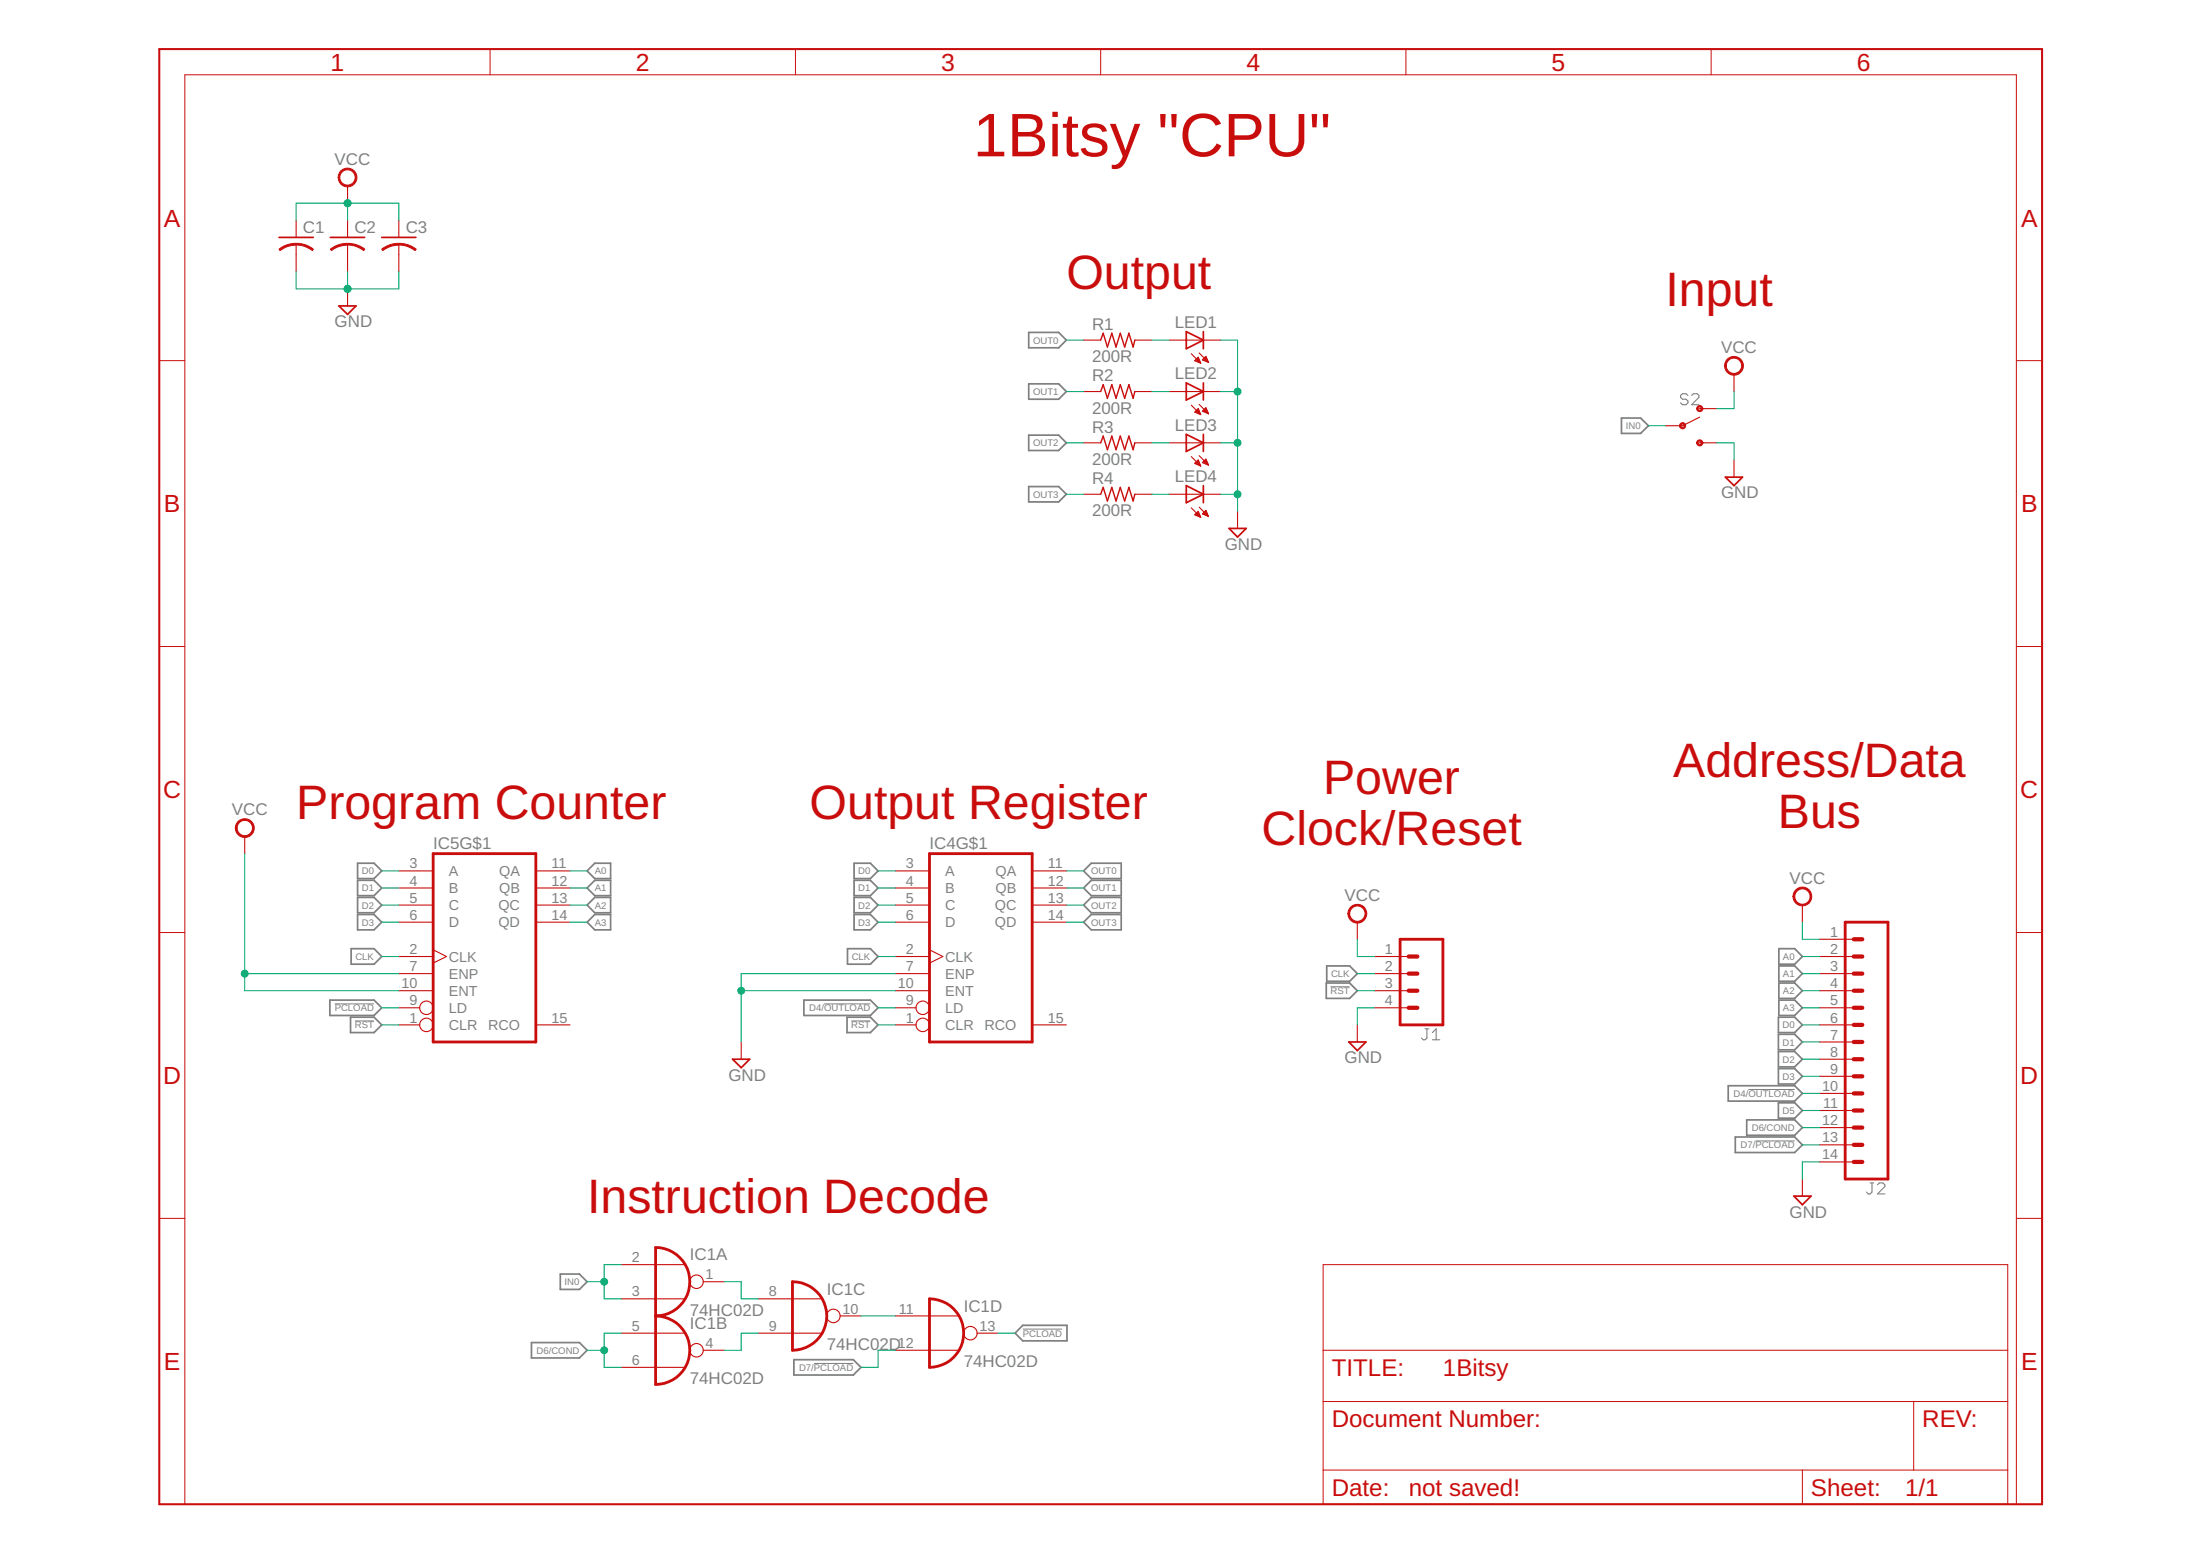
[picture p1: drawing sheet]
<svg xmlns="http://www.w3.org/2000/svg" width="297mm" height="210mm" viewBox="0 0 297 210" stroke-linecap="round" stroke-linejoin="round" font-family="sans-serif">
<path d="M227.9 53.4l-.3-.3h-.4l-.3 .3v.2l.3 .3h.4l.3 .2v.3l-.3 .2h-.4l-.3-.2M228.4 53.4l.2-.3h.6l.2 .3v.2l-1 1h1M192.4 138.9h.5M192.7 138.9v1.2l-.3 .3h-.2l-.3-.3M193.4 139.4l.5-.5v1.5M193.4 140.4h1M252.5 159.7h.5M252.8 159.7v1.2l-.3 .3h-.3l-.2-.3M253.5 159.9l.2-.2h.5l.3 .2v.3l-1 1h1" fill="none" stroke="#808080" stroke-width=".15"/>
<g fill="none" stroke="#808080" stroke-width=".23">
<path d="M138.9 44.9h4l1.1 1-1.1 1h-4zM138.9 51.8h4l1.1 1.1-1.1 1h-4zM138.9 58.7h4l1.1 1.1-1.1 1h-4zM218.9 56.4h2.6l1.1 1.1-1.1 1h-2.6zM138.9 65.7h4l1.1 1-1.1 1.1h-4zM48.3 116.5h2.2l1 1.1-1 1h-2.2zM48.3 118.8h2.2l1 1.1-1 1h-2.2zM80.3 116.5h2.1v2.1h-2.1l-1-1zM80.3 118.8h2.1v2.1h-2.1l-1-1zM115.3 116.5h2.2l1.1 1.1-1.1 1h-2.2zM115.3 118.8h2.2l1.1 1.1-1.1 1h-2.2zM146.3 117.6l1-1.1h4.1v2.1h-4.1z"/>
<path d="M146.3 119.9l1-1.1h4.1v2.1h-4.1zM44.5 135h6l1 1-1 1.1h-6zM47.3 137.3h3.2l1 1-1 1.1h-3.2zM47.4 128.1h3.1l1 1-1 1.1h-3.1zM48.3 121.1h2.2l1 1.1-1 1h-2.2zM48.3 123.4h2.2l1 1.1-1 1h-2.2zM80.3 121.1h2.1v2.1h-2.1l-1-1zM80.3 123.4h2.1v2.1h-2.1l-1-1zM108.5 135h9l1.1 1-1.1 1.1h-9zM114.4 137.3h3.1l1.1 1-1.1 1.1h-3.1zM114.4 128.1h3.1l1.1 1-1.1 1.1h-3.1zM115.3 121.1h2.2l1.1 1.1-1.1 1h-2.2z"/>
<path d="M115.3 123.4h2.2l1.1 1.1-1.1 1h-2.2zM146.3 122.2l1-1.1h4.1v2.1h-4.1zM146.3 124.5l1-1.1h4.1v2.1h-4.1zM179.1 132.7h3.1l1.1 1-1.1 1.1h-3.1zM179.1 130.4h3.1l1.1 1-1.1 1.1h-3.1zM240.1 137.3h2.2l1.1 1-1.1 1.1h-2.2zM240.1 139.6h2.2l1.1 1.1-1.1 1h-2.2zM240.2 128.1h2.1l1.1 1-1.1 1.1h-2.1zM240.2 130.4h2.1l1.1 1-1.1 1.1h-2.1zM240.2 132.7h2.1l1.1 1-1.1 1.1h-2.1zM240.2 135h2.1l1.1 1-1.1 1.1h-2.1zM233.3 146.6h9l1.1 1-1.1 1h-9z"/>
<path d="M234.3 153.5h8l1.1 1-1.1 1.1h-8zM235.8 151.2h6.5l1.1 1-1.1 1h-6.5zM240.1 141.9h2.2l1.1 1.1-1.1 1h-2.2zM240.1 144.3h2.2l1.1 1-1.1 1h-2.2zM240.1 148.9h2.2l1.1 1-1.1 1h-2.2zM75.6 172h2.6l1.1 1-1.1 1.1h-2.6zM138.1 178.9h6v2.1h-6l-1-1zM71.8 181.2h6.4l1.1 1.1-1.1 1h-6.4zM107.2 183.5h8l1 1.1-1 1h-8z"/>
</g>
<path d="M45.2 135.5h5.3M47.9 137.8h2.6M111.3 135.5h6.2M114.9 137.8h2.6M179.6 133.2h2.6M236.1 147.1h6.2M237 154h5.3M138.1 179.4h5.3M109.9 184h5.3" fill="none" stroke="#808080" stroke-width=".14"/>
<path d="M58.5 115.2h13.8v25.5h-13.8zM125.5 115.2h13.9v25.5h-13.9zM189 126.8h5.8v11.5h-5.8zM249.1 124.5h5.8v34.7h-5.8zM88.5 168.4a4.6 4.6 0 0 1 4.6 4.6 4.6 4.6 0 0 1-4.6 4.6 4.6 4.6 0 0 1 4.6 4.7 4.6 4.6 0 0 1-4.6 4.6zM107 173a4.6 4.6 0 0 1 4.6 4.6 4.6 4.6 0 0 1-4.6 4.7zM125.5 175.3a4.6 4.6 0 0 1 4.6 4.6 4.6 4.6 0 0 1-4.6 4.7z" fill="none" stroke="#c90d0c" stroke-width=".38"/>
<g fill="none" stroke="#c90d0c" stroke-width=".15">
<path d="M40 29.7v2.3M40 33v3.7M46.9 25.1v2.3M46.9 29.7v2.3M46.9 33v3.7M46.9 39v2.3M53.8 29.7v2.3M53.8 33v3.7M146.3 45.9h2.3M146.3 52.9h2.3M146.3 59.8h2.3M153.2 45.9h2.3"/>
<path d="M153.2 52.9h2.3M153.2 59.8h2.3M157.8 45.9h7M157.8 52.9h7M157.8 59.8h7M160.8 47.8l1.3 1.2M160.8 54.7l1.3 1.3M161.3 48.7l.5-.5 .3 .8zM161.3 55.6l.5-.4 .3 .8zM161.4 48.7h.6M161.4 48.6h.5M161.4 55.6h.6"/>
<path d="M161.4 55.5h.5M161.5 55.4h.4M161.5 48.5h.4M161.6 48.8h.4M161.6 55.3h.3M161.6 48.4h.2M161.6 55.8h.4M161.7 55.2h.1M161.7 48.3h.1M161.9 48.9h.2M161.9 55.9h.2M161.9 47.6l1.3 1.3"/>
<path d="M161.9 54.6l1.3 1.3M162.1 49h.1M162.3 55.5l.5-.5 .4 .9zM162.4 48.6h.6M162.4 55.4h.6M162.4 48.5h.6M162.5 55.5h.5M162.5 55.3h.4M162.5 48.4h.4M162.6 48.3h.3M162.6 55.2h.3M162.7 48.7h.4"/>
<path d="M162.7 55.6h.4M162.8 48.2h.1M162.8 55.1h.1M162.8 48.1l.4 .8-.9-.3zM162.9 48.8h.2M163 55.8h.1M229.5 59.8h2.3M229.5 56.3l-2.3 1.2h-2.3M229.5 55.2h2.3M234.1 50.5v2.4M146.3 66.7h2.3M153.2 66.7h2.3"/>
<path d="M157.8 66.7h7M160.8 61.6l1.3 1.3M160.8 68.6l1.3 1.2M161.3 62.5l.5-.4 .3 .8zM161.3 69.5l.5-.5 .3 .8zM161.4 69.4h.6M161.4 62.5h.5M161.4 62.6h.6M161.5 69.6h.5M161.5 69.3h.4M161.5 62.4h.4M161.6 69.2h.3"/>
<path d="M161.6 62.3h.3M161.7 62.7h.4M161.7 69.1h.1M161.7 62.2h.1M161.7 69.7h.4M161.9 61.5l1.3 1.3M161.9 68.5l1.3 1.2M161.9 62.8h.2M162 69.8h.1M162.3 62.4l.5-.4 .4 .8zM162.3 69.4l.5-.5 .4 .8zM162.4 69.3h.6"/>
<path d="M162.4 62.4h.6M162.5 62.5h.5M162.5 69.2h.5M162.5 62.3h.4M162.5 69.4h.5M162.6 69.1h.3M162.6 62.2h.3M162.7 69h.2M162.7 62.1h.2M162.8 62.6h.3M162.8 69.6h.3M162.8 68.9h.1"/>
<path d="M163 62.7h.1M163 69.7h.1M167.1 69v2.3M234.1 62.1v2.3M33 112.9v2.3M53.8 117.6h4.7M53.8 119.9h4.7M72.3 117.6h4.7M72.3 119.9h4.7M120.9 117.6h4.6M120.9 119.9h4.6M139.4 117.6h4.6"/>
<path d="M139.4 119.9h4.6M53.8 138.3h2.9M53.8 129.1h4.7M53.8 122.2h4.7M53.8 124.5h4.7M53.8 131.4h4.7M53.8 136h2.9M53.8 133.7h4.7M58.5 128.2l1.8 .9-1.8 .9M72.3 138.3h4.7M72.3 122.2h4.7M72.3 124.5h4.7"/>
<path d="M120.9 138.3h2.8M120.9 129.1h4.6M120.9 122.2h4.6M120.9 124.5h4.6M120.9 131.4h4.6M120.9 136h2.8M120.9 133.7h4.6M125.5 128.2l1.8 .9-1.8 .9M139.4 138.3h4.6M139.4 122.2h4.6M139.4 124.5h4.6M183.3 124.5v2.3"/>
<path d="M183.3 138.3v2.4M185.6 129.1h4.6M185.6 131.4h4.6M185.6 136h4.6M185.6 133.7h4.6M243.4 122.2v2.3M245.7 138.3h4.6M245.7 129.1h4.6M245.7 131.4h4.6M245.7 136h4.6M245.7 133.7h4.6M245.7 126.8h4.6"/>
<path d="M100.1 140.7v2.3M243.4 159.2v2.3M245.7 140.7h4.6M245.7 143h4.6M245.7 145.3h4.6M245.7 147.6h4.6M245.7 149.9h4.6M245.7 152.2h4.6M245.7 154.5h4.6M245.7 156.8h4.6M83.9 170.7h8.6M83.9 175.3h8.6"/>
<path d="M83.9 180h8.6M94.9 173h2.9M102.4 175.3h8.5M102.4 180h8.5M113.4 177.6h2.8M120.9 177.6h8.5M131.9 180h2.8M83.9 184.6h8.6M94.9 182.3h2.9M120.9 182.3h8.5"/>
<circle cx="57.6" cy="138.3" r=".91"/>
<circle cx="57.6" cy="136" r=".91"/>
<circle cx="124.6" cy="138.3" r=".91"/>
<circle cx="124.6" cy="136" r=".91"/>
<circle cx="94" cy="173" r=".91"/>
<circle cx="112.5" cy="177.6" r=".91"/>
<circle cx="131" cy="180" r=".91"/>
<circle cx="94" cy="182.3" r=".91"/>
</g>
<g fill="none" stroke="#c90d0c" stroke-width=".23">
<path d="M37.7 32h4.6M44.6 32h4.6M51.5 32h4.7M45.8 41.3h2.3l-1.2 1.1zM160.2 44.8l2.3 1.1-2.3 1.2zM160.2 51.7l2.3 1.2-2.3 1.1zM160.2 58.6l2.3 1.2-2.3 1.1zM162.5 44.8v2.3M162.5 51.7v2.3M162.5 58.6v2.3M160.2 65.6l2.3 1.1-2.3 1.2zM162.5 65.6v2.3"/>
<path d="M165.9 71.3h2.4l-1.2 1.2zM233 64.4h2.3l-1.2 1.2zM98.9 143h2.3l-1.1 1.1zM182.1 140.7h2.3l-1.1 1.1zM242.2 161.5h2.3l-1.1 1.1z"/>
</g>
<g fill="#c90d0c" stroke="#c90d0c" stroke-width=".14">
<path d="M32.2 110.9a1.28 1.28 0 0 1 2 .2 1.28 1.28 0 0 1-.8 1.9 1.28 1.28 0 0 1-1.6-1.2h.2a1.04 1.04 0 0 1 1.4-1 1.04 1.04 0 0 1 .3 1.7 1.04 1.04 0 0 1-1.7-.5v-.2h-.2v-.4z" fill-rule="evenodd"/>
<path d="M182.4 122.4a1.27 1.27 0 0 1 2 .3 1.27 1.27 0 0 1-.8 1.9 1.27 1.27 0 0 1-1.6-1.3h.2a1.04 1.04 0 0 1 1.5-1 1.04 1.04 0 0 1 .3 1.8 1.04 1.04 0 0 1-1.7-.5l-.1-.3h-.2v-.3z" fill-rule="evenodd"/>
<path d="M242.5 120.1a1.27 1.27 0 0 1 2 .3 1.27 1.27 0 0 1-.8 1.9 1.27 1.27 0 0 1-1.6-1.3h.2a1.04 1.04 0 0 1 1.5-1 1.04 1.04 0 0 1 .2 1.8 1.04 1.04 0 0 1-1.6-.5l-.1-.3h-.2l.2-.6z" fill-rule="evenodd"/>
<path d="M229.3 54.8a.42 .42 0 0 1 .6 .2 .42 .42 0 0 1-.3 .6 .42 .42 0 0 1-.5-.4h.2a.24 .24 0 0 1 .3-.3 .24 .24 0 0 1 .1 .4 .24 .24 0 0 1-.4 0v-.1h-.2z" fill-rule="evenodd"/>
<path d="M229.3 59.4a.42 .42 0 0 1 .6 .2 .42 .42 0 0 1-.3 .6 .42 .42 0 0 1-.5-.4h.2a.24 .24 0 0 1 .3-.2 .24 .24 0 0 1 .1 .3 .24 .24 0 0 1-.4 0v-.1h-.2z" fill-rule="evenodd"/>
<path d="M226.8 57.3a.42 .42 0 0 1 .7-.1 .42 .42 0 0 1-.2 .7 .42 .42 0 0 1-.5-.4h.1a.24 .24 0 0 1 .4-.2 .24 .24 0 0 1 .1 .3 .24 .24 0 0 1-.4 0l-.1-.1h-.1z" fill-rule="evenodd"/>
<path d="M233.2 48.5a1.28 1.28 0 0 1 2 .2 1.28 1.28 0 0 1-.8 1.9 1.28 1.28 0 0 1-1.6-1.2h.3a1.04 1.04 0 0 1 1.4-1 1.04 1.04 0 0 1 .3 1.7 1.04 1.04 0 0 1-1.7-.4v-.3h-.3l.1-.4z" fill-rule="evenodd"/>
<path d="M40 32.9a3.6 3.6 0 0 1 2.3 .7l-.1 .2a3.9 3.9 0 0 0-2.2-.7z" fill-rule="evenodd"/>
<path d="M37.7 33.6a3.6 3.6 0 0 1 2.3-.7v.2a3.6 3.6 0 0 0-2.2 .7z" fill-rule="evenodd"/>
<path d="M46.9 32.9a3.7 3.7 0 0 1 2.4 .7l-.2 .2a3.8 3.8 0 0 0-2.2-.7z" fill-rule="evenodd"/>
<path d="M44.6 33.6a3.7 3.7 0 0 1 2.3-.7v.2a3.6 3.6 0 0 0-2.2 .7z" fill-rule="evenodd"/>
<path d="M53.8 32.9a3.7 3.7 0 0 1 2.4 .7l-.2 .2a3.9 3.9 0 0 0-2.2-.7z" fill-rule="evenodd"/>
<path d="M51.5 33.6a3.6 3.6 0 0 1 2.3-.7v.2a3.8 3.8 0 0 0-2.1 .7z" fill-rule="evenodd"/>
<path d="M46 23.1a1.27 1.27 0 0 1 2 .2 1.27 1.27 0 0 1-.7 1.9 1.27 1.27 0 0 1-1.6-1.2h.2a1.04 1.04 0 0 1 1.4-1 1.04 1.04 0 0 1 .3 1.7 1.04 1.04 0 0 1-1.7-.5v-.2h-.2v-.4z" fill-rule="evenodd"/>
</g>
<g fill="none" stroke="#c90d0c" stroke-width=".57">
<path d="M190.2 133.7h1.2M190.2 131.4h1.2M190.2 129.1h1.2M190.2 136h1.2M250.3 133.7h1.1M250.3 131.4h1.1M250.3 129.1h1.1M250.3 136h1.1M250.3 126.8h1.1M250.3 138.3h1.1M250.3 140.7h1.1M250.3 143h1.1"/>
<path d="M250.3 145.3h1.1M250.3 147.6h1.1M250.3 149.9h1.1M250.3 152.2h1.1M250.3 154.5h1.1M250.3 156.8h1.1"/>
</g>
<path d="M148.6 45.9l.3-.9 .6 1.8 .6-1.8 .6 1.8 .6-1.8 .5 1.8 .6-1.8 .6 1.8 .2-.9M148.6 52.9l.3-1 .6 1.9 .6-1.9 .6 1.9 .6-1.9 .5 1.9 .6-1.9 .6 1.9 .2-.9M148.6 59.8l.3-.9 .6 1.8 .6-1.8 .6 1.8 .6-1.8 .5 1.8 .6-1.8 .6 1.8 .2-.9M148.6 66.7l.3-.9 .6 1.8 .6-1.8 .6 1.8 .6-1.8 .5 1.8 .6-1.8 .6 1.8 .2-.9" fill="none" stroke="#c90d0c" stroke-width=".19"/>
<g fill="none" stroke="#c90d0c" stroke-width=".14">
<path d="M66.2 6.6v3.5M107.4 6.6v3.5M148.6 6.6v3.5M189.8 6.6v3.5M231 6.6v3.5M21.5 48.7h3.5M229.5 59.8h.6M272.2 48.7h3.5M21.5 87.3h3.5M272.2 87.3h3.5M21.5 125.9h3.5M272.2 125.9h3.5"/>
<path d="M21.5 164.5h3.5M178.6 170.7h92.5v32.4h-92.5zM272.2 164.5h3.5M178.6 189.2h92.5M178.6 198.4h92.5M178.6 182.3h92.5M243.4 198.4v4.7M258.4 189.2v9.2M25 203.1v-193h247.2v193"/>
</g>
<path d="M21.5 6.6h254.2v196.5h-254.2z" fill="none" stroke="#c90d0c" stroke-width=".28"/>
<g fill="none" stroke="#0dab76" stroke-width=".15">
<path d="M40 29.7v-2.3h13.8v2.3M40 36.7v2.3h13.8v-2.3M46.9 27.4v2.3M46.9 36.7v2.3M144 45.9h2.3M144 52.9h2.3M144 59.8h2.3M155.5 45.9h2.3M155.5 52.9h2.3M155.5 59.8h2.3M164.8 45.9h2.3v23.1M164.8 52.9h2.3"/>
<path d="M164.8 59.8h2.3M222.6 57.5h2.3M231.8 59.8h2.3v2.3M234.1 52.9v2.3h-2.3M144 66.7h2.3M155.5 66.7h2.3M164.8 66.7h2.3M33 115.2v18.5h20.8M51.5 117.6h2.3M51.5 119.9h2.3M77 117.6h2.3M77 119.9h2.3"/>
<path d="M118.6 117.6h2.3M118.6 119.9h2.3M144 117.6h2.3M144 119.9h2.3M33 131.4h20.8M51.5 122.2h2.3M51.5 124.5h2.3M51.5 129.1h2.3M51.5 136h2.3M51.5 138.3h2.3M77 122.2h2.3M77 124.5h2.3"/>
<path d="M100.1 133.7h20.8M118.6 122.2h2.3M118.6 124.5h2.3M118.6 129.1h2.3M118.6 136h2.3M118.6 138.3h2.3M120.9 131.4h-20.8v9.3M144 122.2h2.3M144 124.5h2.3M183.3 133.7h2.3M183.3 131.4h2.3M183.3 126.8v2.3h2.3"/>
<path d="M185.6 136h-2.3v2.3M243.4 133.7h2.3M243.4 131.4h2.3M243.4 129.1h2.3M243.4 124.5v2.3h2.3M243.4 136h2.3M243.4 138.3h2.3M243.4 140.7h2.3M243.4 143h2.3M243.4 145.3h2.3M243.4 149.9h2.3M243.4 152.2h2.3"/>
<path d="M243.4 147.6h2.3M243.4 154.5h2.3M245.7 156.8h-2.3v2.4M79.3 173h2.3M83.9 180h-2.3v4.6h2.3M83.9 170.7h-2.3v4.6h2.3M97.8 173h2.3v2.3h2.3M102.4 180h-2.3v2.3h-2.3M116.2 177.6h4.7M134.7 180h2.4M79.3 182.3h2.3M120.9 182.3h-2.3v2.3h-2.4"/>
</g>
<g fill="#0dab76" stroke="#0dab76" stroke-width=".14">
<circle cx="33" cy="131.4" r=".47"/>
<circle cx="46.9" cy="27.4" r=".47"/>
<circle cx="100.1" cy="133.7" r=".47"/>
<circle cx="167.1" cy="52.9" r=".47"/>
<circle cx="167.1" cy="59.8" r=".47"/>
<circle cx="167.1" cy="66.7" r=".47"/>
<circle cx="46.9" cy="39" r=".47"/>
<circle cx="81.6" cy="182.3" r=".47"/>
<circle cx="81.6" cy="173" r=".47"/>
</g>
<text font-size="8.3" fill="#c90d0c" x="131.4" y="21.1">1Bitsy &quot;CPU&quot;</text>
<g font-size="6.5" fill="#c90d0c">
<text x="144" y="39">Output</text>
<text x="224.9" y="41.3">Input</text>
<text x="178.6" y="107.1">Power</text>
<text x="225.9" y="104.8">Address/Data</text>
<text x="40" y="110.6">Program Counter</text>
<text x="109.3" y="110.6">Output Register</text>
<text x="240" y="111.8">Bus</text>
<text x="170.3" y="114.1">Clock/Reset</text>
<text x="79.3" y="163.8">Instruction Decode</text>
</g>
<g font-size="3.3" fill="#c90d0c">
<text x="44.6" y="9.5">1</text>
<text x="85.9" y="9.5">2</text>
<text x="127.1" y="9.5">3</text>
<text x="168.3" y="9.5">4</text>
<text x="209.5" y="9.5">5</text>
<text x="250.7" y="9.5">6</text>
<text x="22.1" y="30.6">A</text>
<text x="272.9" y="30.6">A</text>
<text x="22.1" y="69.2">B</text>
<text x="272.9" y="69.2">B</text>
<text x="22" y="107.8">C</text>
<text x="272.8" y="107.8">C</text>
<text x="22" y="146.4">D</text>
<text x="272.8" y="146.4">D</text>
<text x="22.1" y="184.9">E</text>
<text x="179.8" y="185.7">TITLE:</text>
<text x="194.8" y="185.7">1Bitsy</text>
<text x="272.9" y="184.9">E</text>
<text x="179.8" y="192.7">Document Number:</text>
<text x="259.5" y="192.7">REV:</text>
<text x="179.8" y="201.9">Date:</text>
<text x="190.2" y="201.9">not saved!</text>
<text x="244.5" y="201.9">Sheet:</text>
<text x="257.2" y="201.9">1/1</text>
</g>
<g font-size="2.3" fill="#808080">
<text x="45.2" y="22.2">VCC</text>
<text x="40.9" y="31.5">C1</text>
<text x="47.8" y="31.5">C2</text>
<text x="54.8" y="31.5">C3</text>
<text x="45.2" y="44.2">GND</text>
<text x="147.4" y="44.5">R1</text>
<text x="158.6" y="44.3">LED1</text>
<text x="232.4" y="47.6">VCC</text>
<text x="147.4" y="48.9">200R</text>
<text x="147.4" y="51.5">R2</text>
<text x="158.6" y="51.2">LED2</text>
<text x="147.4" y="55.8">200R</text>
<text x="147.4" y="58.4">R3</text>
<text x="158.6" y="58.2">LED3</text>
<text x="147.4" y="62.8">200R</text>
<text x="147.4" y="65.3">R4</text>
<text x="158.6" y="65.1">LED4</text>
<text x="147.4" y="69.7">200R</text>
<text x="232.4" y="67.3">GND</text>
<text x="165.4" y="74.2">GND</text>
<text x="31.3" y="110">VCC</text>
<text x="58.5" y="114.7">IC5G$1</text>
<text x="125.5" y="114.7">IC4G$1</text>
<text x="241.6" y="119.3">VCC</text>
<text x="181.5" y="121.6">VCC</text>
<text x="181.5" y="143.6">GND</text>
<text x="98.3" y="145.9">GND</text>
<text x="241.6" y="164.3">GND</text>
<text x="93.1" y="170.1">IC1A</text>
<text x="93.1" y="177.6">74HC02D</text>
<text x="93.1" y="179.4">IC1B</text>
<text x="111.6" y="174.7">IC1C</text>
<text x="130.1" y="177.1">IC1D</text>
<text x="111.6" y="182.3">74HC02D</text>
<text x="130.1" y="184.6">74HC02D</text>
<text x="93.1" y="186.9">74HC02D</text>
</g>
<g font-size="1.9" fill="#808080">
<text x="55.3" y="117.2">3</text>
<text x="55.3" y="119.5">4</text>
<text x="60.6" y="118.2">A</text>
<text x="67.4" y="118.3">QA</text>
<text x="74.5" y="119.5">12</text>
<text x="74.5" y="117.2">11</text>
<text x="122.3" y="117.2">3</text>
<text x="122.3" y="119.5">4</text>
<text x="127.6" y="118.2">A</text>
<text x="134.4" y="118.3">QA</text>
<text x="141.5" y="119.5">12</text>
<text x="141.5" y="117.2">11</text>
<text x="55.3" y="121.9">5</text>
<text x="55.3" y="124.2">6</text>
<text x="60.6" y="120.6">B</text>
<text x="60.6" y="122.9">C</text>
<text x="60.6" y="125.2">D</text>
<text x="67.3" y="125.2">QD</text>
<text x="67.3" y="122.9">QC</text>
<text x="67.4" y="120.6">QB</text>
<text x="74.5" y="124.2">14</text>
<text x="74.5" y="121.9">13</text>
<text x="122.3" y="121.9">5</text>
<text x="122.3" y="124.2">6</text>
<text x="127.6" y="120.6">B</text>
<text x="127.6" y="122.9">C</text>
<text x="127.6" y="125.2">D</text>
<text x="134.3" y="125.2">QD</text>
<text x="134.3" y="122.9">QC</text>
<text x="134.4" y="120.6">QB</text>
<text x="141.5" y="124.2">14</text>
<text x="141.5" y="121.9">13</text>
<text x="55.3" y="128.8">2</text>
<text x="55.3" y="131.1">7</text>
<text x="60.6" y="129.8">CLK</text>
<text x="122.3" y="128.8">2</text>
<text x="122.3" y="131.1">7</text>
<text x="127.6" y="129.8">CLK</text>
<text x="187" y="128.8">1</text>
<text x="187" y="131.1">2</text>
<text x="247.1" y="126.5">1</text>
<text x="247.1" y="128.8">2</text>
<text x="247.1" y="131.1">3</text>
<text x="54.2" y="133.4">10</text>
<text x="55.3" y="135.7">9</text>
<text x="60.6" y="132.1">ENP</text>
<text x="60.6" y="136.7">LD</text>
<text x="60.6" y="134.4">ENT</text>
<text x="121.2" y="133.4">10</text>
<text x="122.3" y="135.7">9</text>
<text x="127.6" y="132.1">ENP</text>
<text x="127.6" y="136.7">LD</text>
<text x="127.6" y="134.4">ENT</text>
<text x="187" y="133.4">3</text>
<text x="187" y="135.7">4</text>
<text x="247.1" y="133.4">4</text>
<text x="247.1" y="135.7">5</text>
<text x="55.3" y="138">1</text>
<text x="60.6" y="139">CLR</text>
<text x="65.9" y="139.1">RCO</text>
<text x="74.5" y="138">15</text>
<text x="122.3" y="138">1</text>
<text x="127.6" y="139">CLR</text>
<text x="132.9" y="139.1">RCO</text>
<text x="141.5" y="138">15</text>
<text x="247.1" y="138">6</text>
<text x="247.1" y="140.3">7</text>
<text x="247.1" y="142.6">8</text>
<text x="246" y="147.3">10</text>
<text x="246.2" y="149.6">11</text>
<text x="247.1" y="145">9</text>
<text x="246" y="151.9">12</text>
<text x="246" y="154.2">13</text>
<text x="246" y="156.5">14</text>
<text x="85.3" y="170.4">2</text>
<text x="95.3" y="172.7">1</text>
<text x="85.3" y="175">3</text>
<text x="85.3" y="179.6">5</text>
<text x="103.8" y="175">8</text>
<text x="103.8" y="179.6">9</text>
<text x="113.8" y="177.3">10</text>
<text x="121.4" y="177.3">11</text>
<text x="132.2" y="179.6">13</text>
<text x="85.3" y="184.2">6</text>
<text x="95.3" y="181.9">4</text>
<text x="121.2" y="181.9">12</text>
</g>
<g font-size="1.3" fill="#808080">
<text x="139.5" y="46.4">OUT0</text>
<text x="139.5" y="53.3">OUT1</text>
<text x="219.5" y="57.9">IN0</text>
<text x="139.5" y="60.2">OUT2</text>
<text x="139.5" y="67.2">OUT3</text>
<text x="48.8" y="118">D0</text>
<text x="80.3" y="118">A0</text>
<text x="115.9" y="118">D0</text>
<text x="147.3" y="118">OUT0</text>
<text x="48.8" y="120.3">D1</text>
<text x="48.8" y="122.6">D2</text>
<text x="48.8" y="125">D3</text>
<text x="80.3" y="120.3">A1</text>
<text x="80.3" y="122.6">A2</text>
<text x="80.3" y="124.9">A3</text>
<text x="115.9" y="120.3">D1</text>
<text x="115.9" y="122.6">D2</text>
<text x="115.9" y="125">D3</text>
<text x="147.3" y="120.3">OUT1</text>
<text x="147.3" y="122.6">OUT2</text>
<text x="147.3" y="124.9">OUT3</text>
<text x="48" y="129.6">CLK</text>
<text x="115" y="129.6">CLK</text>
<text x="179.7" y="131.9">CLK</text>
<text x="240.7" y="129.6">A0</text>
<text x="240.7" y="131.9">A1</text>
<text x="45.2" y="136.5">PCLOAD</text>
<text x="109.3" y="136.5">D4/OUTLOAD</text>
<text x="179.6" y="134.2">RST</text>
<text x="240.7" y="134.2">A2</text>
<text x="240.7" y="136.5">A3</text>
<text x="47.9" y="138.8">RST</text>
<text x="114.9" y="138.8">RST</text>
<text x="240.7" y="138.8">D0</text>
<text x="240.7" y="141.1">D1</text>
<text x="240.7" y="143.4">D2</text>
<text x="234.1" y="148.1">D4/OUTLOAD</text>
<text x="240.7" y="145.8">D3</text>
<text x="235" y="155">D7/PCLOAD</text>
<text x="236.5" y="152.7">D6/COND</text>
<text x="240.7" y="150.4">D5</text>
<text x="76.2" y="173.5">IN0</text>
<text x="72.4" y="182.7">D6/COND</text>
<text x="107.9" y="185">D7/PCLOAD</text>
<text x="138.1" y="180.4">PCLOAD</text>
</g>
</svg>
